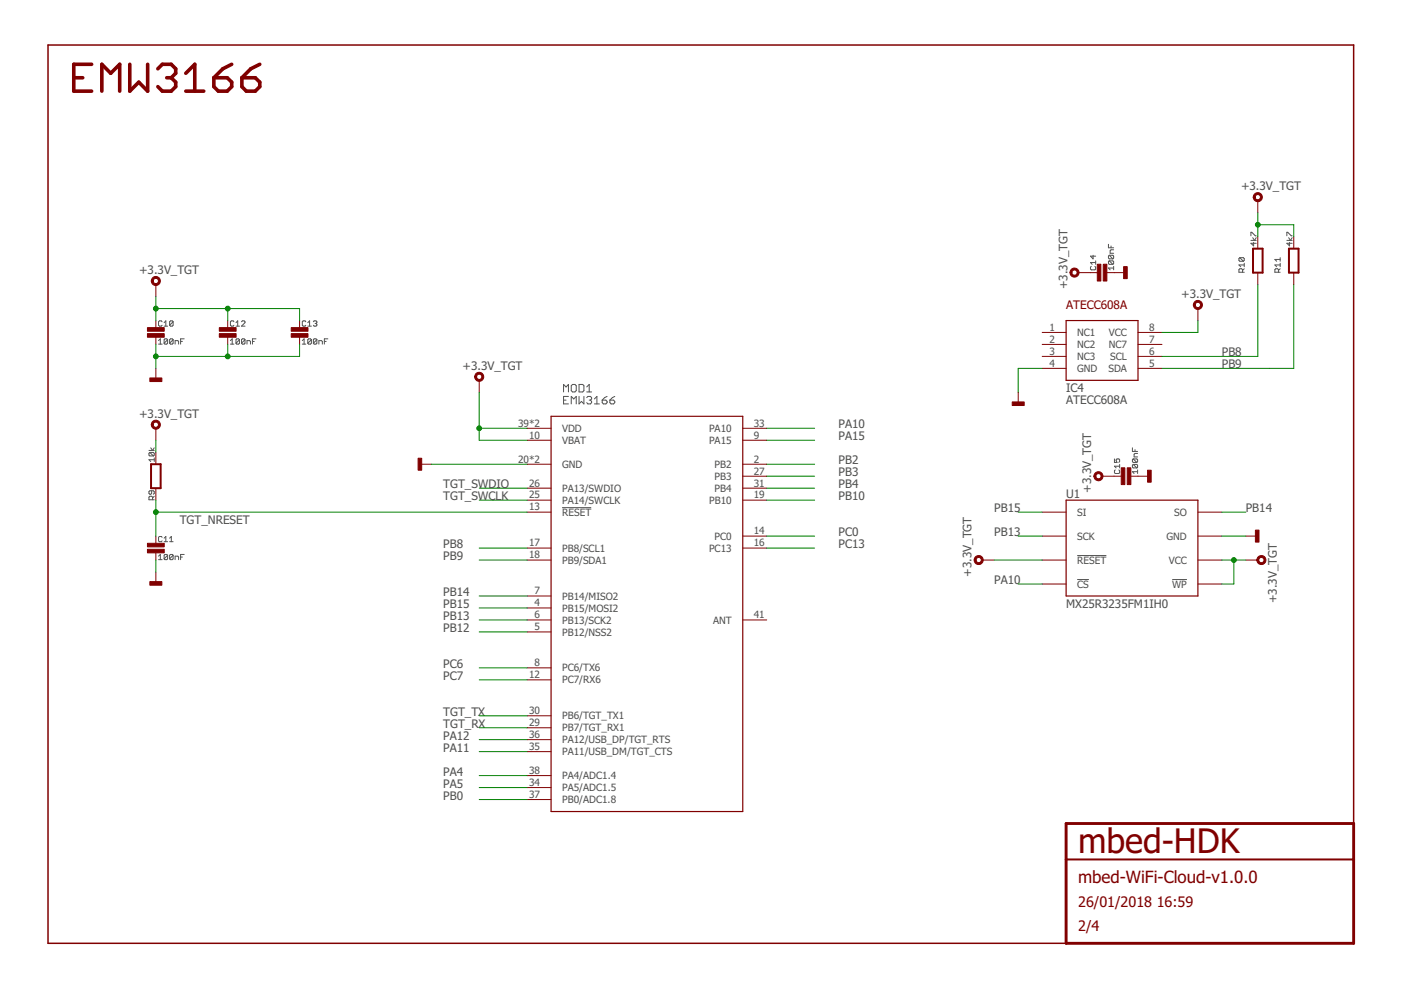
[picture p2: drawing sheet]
<svg xmlns="http://www.w3.org/2000/svg" width="297mm" height="210mm" viewBox="0 0 297 210" stroke-linecap="round" stroke-linejoin="round" font-family="sans-serif">
<g fill="none" stroke="#505050" stroke-width=".21">
<path d="M231.4 56.5l-.2 .2 .2 .5h.7l.2-.2-.2-.5M231.8 54.1v.8l-.6-.6h1.1M232.3 55.3v.7M232.3 55.7h-1.1l.4 .3M235 51.8v.7h1.1M235.2 54.1h.7l.2 .2v.4l-.2 .2M235.2 55.3h.7l.2 .2v.4l-.2 .1M235.2 55.3l-.2 .2v.4l.2 .1h.7M235.2 54.1l-.2 .2v.4l.2 .2h.7M235.2 55.3l.7 .7M235.2 54.1l.7 .8M235.6 52.2v.3"/>
<path d="M236.1 56.8h-1.1l.4 .4M236.1 56.5v.7M236.1 53h-.5l-.2 .1v.6h.7M262.9 54.6l-.2 .2v.4l.2 .2h.7M262.9 54.6h.7l.2 .2v.4l-.2 .2M262.9 54.6l.7 .8M263.4 57.7v-.5l-.2-.2h-.3l-.2 .2v.5h1.1M263.8 57l-.4 .3M263.8 56.2h-1.1l.4 .4M263.8 55.8v.8M265.2 51h1.1M265.2 50v-.7l1.1 .7"/>
<path d="M265.6 50.4l.4 .6 .3-.6M265.8 51.4v.7l-.6-.5h1.1M271.1 57.7v-.5l-.2-.2h-.4l-.2 .2v.5h1.1M271.4 56.2h-1.1l.4 .4M271.4 57l-.3 .3M271.4 54.6v.8M271.4 55.8v.8M271.4 55h-1.1l.4 .4M272.8 51h1.2M272.8 50v-.7l1.2 .7M273.2 50.4l.4 .6 .4-.6M273.4 51.4v.7l-.6-.5h1.2"/>
<path d="M33.6 72.2l.4-.4v1.2M33.6 73h.8M34.4 68.2l-.2-.2h-.4l-.2 .2v.8l.2 .2h.4l.2-.2M34.8 69.2h.7M34.8 68.4l.4-.4v1.2M35.5 72v.8l-.2 .2h-.3l-.2-.2M35.5 72l-.2-.2h-.3l-.2 .2v.8M35.5 72l-.7 .8M36.7 72v.8l-.2 .2h-.3l-.2-.2M36.7 72l-.2-.2h-.3l-.2 .2v.8M36.7 68.2l-.2-.2h-.3l-.2 .2v.8M36.7 68.2v.8l-.2 .2h-.3l-.2-.2"/>
<path d="M36.7 72l-.7 .8M36.7 68.2l-.7 .8M37.1 73v-.8h.6l.2 .2v.6M38.3 72.4h.4M39.1 71.8h-.8v1.2M48.9 73h.7M48.9 72.2l.3-.4v1.2M49.6 68.2l-.2-.2h-.4l-.1 .2v.8l.1 .2h.4l.2-.2M50 69.2h.8M50 68.4l.4-.4v1.2M50.8 72v.8l-.2 .2h-.4l-.2-.2M50.8 72l-.2-.2h-.4l-.2 .2v.8"/>
<path d="M50.8 72l-.8 .8M51.2 68.2l.2-.2h.4l.1 .2v.2l-.7 .8h.7M51.9 72v.8l-.1 .2h-.4l-.2-.2M51.9 72l-.1-.2h-.4l-.2 .2v.8M51.9 72l-.7 .8M52.4 73v-.8h.5l.2 .2v.6M53.5 72.4h.4M54.3 71.8h-.8v1.2M64.1 73h.7M64.1 72.2l.4-.4v1.2M64.8 68.2l-.1-.2h-.4l-.2 .2v.8l.2 .2h.4l.1-.2M65.3 69.2h.7"/>
<path d="M65.3 68.4l.3-.4v1.2M66 72v.8l-.2 .2h-.4l-.1-.2M66 72l-.2-.2h-.4l-.1 .2v.8M66 72l-.7 .8M66.4 68.2l.2-.2h.4l.2 .2-.2 .4M66.8 68.6h.2M67 68.6l.2 .2-.2 .4h-.4l-.2-.2M67.2 72v.8l-.2 .2h-.4l-.2-.2M67.2 72l-.2-.2h-.4l-.2 .2v.8M67.2 72l-.8 .8M67.6 73v-.8h.6l.1 .2v.6M68.8 72.4h.4"/>
<path d="M69.5 71.8h-.7v1.2M31.6 95.5h1.1M31.8 95.9h.7l.2 .2v.4l-.2 .2M31.8 95.9l-.2 .2v.4l.2 .2h.7M31.8 95.9l.7 .8M32 95l.3 .5 .4-.5M32.7 97.5h-1.1l.4 .4M32.7 97.1v.8M119.5 83.1v-1.6l.5 .5 .5-.5v1.6M119.5 84.8h.5M120.5 84.1h-1v1.5h1M121.1 85.6v-1.5l.5 .5 .6-.5v1.5"/>
<path d="M121.4 81.5h.5l.3 .3v1l-.3 .3h-.5l-.3-.3v-1zM122.8 81.5h.7l.3 .3v1l-.3 .3h-.7zM122.8 84.1v1.5l.5-.5 .5 .5v-1.5M124.4 84.3l.3-.2h.5l.2 .2v.3l-.2 .2M124.4 83.1h1M124.4 82l.5-.5v1.6M124.9 84.8h.3M125.2 84.8l.2 .3v.3l-.2 .2h-.5l-.3-.2M126 85.6h1.1M126 84.6l.6-.5v1.5M127.7 84.8h.8l.2 .3v.3l-.2 .2h-.6l-.2-.2zM128.7 84.1l-.5 .2-.5 .5"/>
<path d="M129.3 84.8h.8l.2 .3v.3l-.2 .2h-.5l-.3-.2zM130.3 84.1l-1 .7M236.3 97.3v.7h.5l-.2-.3 .2-.4h.4l.2 .2-.2 .5M236.5 99.6l-.2 .2v.4l.2 .2h.7l.2-.2v-.4l-.2-.2M237.4 98.5v.7M237.4 98.8h-1.1l.3 .4M240.1 95v.7h1.1M240.3 97.3h.7l.2 .2-.2 .5M240.3 98.5h.7l.2 .2v.3l-.2 .2M240.3 98.5l-.2 .2v.3l.2 .2h.7M240.3 97.3l-.2 .2 .2 .5h.7M240.3 98.5l.7 .7"/>
<path d="M240.3 97.3l.7 .7M240.6 95.3v.4M241.2 99.6v.8M241.2 96.1h-.6l-.1 .2v.6h.7M32.2 104.1v.5l-.2 .2-.4-.2v-.4l.2-.1h.7l.2 .1v.4l-.2 .2M32.3 106v-.6l-.1-.2h-.4l-.2 .2v.6h1.1M32.7 105.2l-.4 .4M33.6 117.9l.4-.3v1.1M33.6 118.7h.8M34.4 113.9l-.2-.2h-.4l-.2 .2v.8l.2 .2h.4l.2-.2M34.8 114.1l.4-.4v1.2M34.8 114.9h.7"/>
<path d="M35.5 117.7l-.2-.1h-.3l-.2 .1v.8M35.5 117.7v.8l-.2 .2h-.3l-.2-.2M35.5 117.7l-.7 .8M36 114.9h.7M36 114.1l.3-.4v1.2M36.7 117.7l-.2-.1-.5 .1v.8M36.7 117.7v.8l-.2 .2-.5-.2M36.7 117.7l-.7 .8M37.1 118.7v-.8h.6l.2 .2v.6M38.3 118.1h.4M39.1 117.6h-.8v1.1M119.2 107.6h6.1"/>
<path d="M228.4 117.8h6.2M241.2 100h-1.1l.4 .4M228.4 122.9h2.5M248.5 122.9h3.2"/>
</g>
<g fill="none" stroke="#800000" stroke-width=".76">
<path d="M15.6 16.5h1.9M19.4 13.6h-3.8v5.7h3.8M21.6 19.3v-5.7l1.9 1.9 1.9-1.9v5.7M27.5 13.6v5.7l1.9-1.9 1.9 1.9v-5.7M33.5 14.6l.9-1h1.9l1 1v.9l-1 1M35.3 16.5h1M36.3 16.5l1 .9v1l-1 .9h-1.9l-.9-.9M39.4 19.3h3.8M39.4 15.5l1.9-1.9v5.7M45.3 16.5h2.9l.9 .9v1l-.9 .9h-1.9l-1-.9zM49.1 13.6l-1.9 1-1.9 1.9M51.3 16.5h2.8l1 .9v1l-1 .9h-1.9l-.9-.9z"/>
<path d="M55.1 13.6l-1.9 1-1.9 1.9"/>
</g>
<path d="M287 174.6v-165.1h-276.8v190.5h215.8" fill="none" stroke="#800000" stroke-width=".32"/>
<path d="M226 174.6h61v25.4h-61z" fill="none" stroke="#800000" stroke-width=".61"/>
<path d="M265.7 52.7h2v5.1h-2zM273.3 52.7h2v5.1h-2zM32 98.4h2.1v5.1h-2.1zM226 182.2h61" fill="none" stroke="#800000" stroke-width=".42"/>
<g fill="none" stroke="#800000" stroke-width=".21">
<path d="M228.6 57.8h4M234.7 57.8h4M266.7 42.6v2.5M266.7 50.2v2.5M266.7 57.8v2.5M274.3 50.2v2.5M274.3 57.8v2.5M33 60.3v2.6M33 68v1.5M33 71.5v1.5M33 78.1v2.5M48.3 68v1.5"/>
<path d="M48.3 71.5v1.5M63.5 68v1.5M63.5 71.5v1.5M221 70.5h5M221 78.1h5M221 75.6h5M221 73h5M241.3 70.5h5.1M241.3 78.1h5.1M241.3 75.6h5.1M241.3 73h5.1M254 65.4v2.6"/>
<path d="M33 90.8v2.5M33 95.9v2.5M88.9 98.4h2.5M101.6 80.6v2.6M111.8 98.4h5M111.8 93.3h5M111.8 90.8h5M157.5 98.4h5.1M157.5 93.3h5.1M157.5 90.8h5.1M215.9 83.2v2.5M33 103.5v2.5"/>
<path d="M33 113.7v1.5M33 117.2v1.5M111.8 108.6h5M111.8 116.2h5M111.8 118.7h5M111.8 106h5M111.8 103.5h5M157.5 113.7h5.1M157.5 116.2h5.1M157.5 106h5.1M157.5 103.5h5.1M157.5 101h5.1"/>
<path d="M208.3 118.7h2.5M221 108.6h5M221 113.7h5M221 118.7h5M233.7 101h4M239.8 101h4M254 108.6h5.1M254 113.7h5.1M254 118.7h5.1M264.1 113.7h2.6M264.1 118.7h2.6M33 121.3v2.5"/>
<path d="M111.8 128.9h5M111.8 134h5M111.8 131.4h5M111.8 126.4h5M157.5 131.4h5.1M221 123.8h5M254 123.8h5.1M111.8 141.6h5M111.8 144.1h5M111.8 154.3h5M111.8 151.8h5M111.8 159.4h5"/>
<path d="M111.8 156.8h5M111.8 167h5M111.8 169.5h5M111.8 164.4h5"/>
</g>
<path d="M226 68h15.3v12.6h-15.3zM116.8 88.3h40.7v83.8h-40.7zM226 106h28v20.4h-28z" fill="none" stroke="#800000" stroke-width=".25"/>
<g fill="#800000" stroke="#800000" stroke-width=".21">
<path d="M88.6 97.2h.8v2.5h-.8z"/>
<path d="M31.3 69.5h3.5v.7h-3.5z"/>
<path d="M31.3 70.7h3.5v.8h-3.5z"/>
<path d="M46.5 69.5h3.6v.7h-3.6z"/>
<path d="M46.5 70.7h3.6v.8h-3.6z"/>
<path d="M31.8 80.1h2.5v.8h-2.5z"/>
<path d="M61.7 69.5h3.6v.7h-3.6z"/>
<path d="M61.7 70.7h3.6v.8h-3.6z"/>
<path d="M214.6 85.2h2.5v.8h-2.5z"/>
<path d="M232.6 56h.8v3.6h-.8z"/>
<path d="M233.9 56h.8v3.6h-.8z"/>
<path d="M238.2 56.5h.8v2.6h-.8z"/>
<path d="M266.2 112.4h.7v2.5h-.7z"/>
<path d="M237.7 99.2h.8v3.5h-.8z"/>
<path d="M239 99.2h.8v3.5h-.8z"/>
<path d="M243.3 99.7h.8v2.5h-.8z"/>
<path d="M31.3 115.2h3.5v.8h-3.5z"/>
<path d="M31.3 116.5h3.5v.7h-3.5z"/>
<path d="M31.8 123.3h2.5v.8h-2.5z"/>
</g>
<g fill="#800000" stroke="#800000" stroke-width=".21">
<path d="M100.8 79.3a.96 .96 0 0 1 1.6 0 .96 .96 0 0 1-.5 1.5 .96 .96 0 0 1-1.3-.9h.4a.56 .56 0 0 1 .9-.5 .56 .56 0 0 1 .1 .9 .56 .56 0 0 1-.9-.2l-.1-.2h-.4z" fill-rule="evenodd"/>
<path d="M32.3 59a.97 .97 0 0 1 1.5 .1 .97 .97 0 0 1-.5 1.4 .97 .97 0 0 1-1.2-.9h.4a.56 .56 0 0 1 .7-.6 .56 .56 0 0 1 .2 .9 .56 .56 0 0 1-.9-.1v-.2h-.4z" fill-rule="evenodd"/>
<path d="M253.2 64.1a.97 .97 0 0 1 1.6 0 .97 .97 0 0 1-.5 1.5 .97 .97 0 0 1-1.3-.9h.4a.56 .56 0 0 1 .8-.6 .56 .56 0 0 1 .2 .9 .56 .56 0 0 1-1-.2v-.1h-.4z" fill-rule="evenodd"/>
<path d="M227.1 57.2a.96 .96 0 0 1 1.5 0 .96 .96 0 0 1-.5 1.5 .96 .96 0 0 1-1.2-.9h.4a.56 .56 0 0 1 .8-.5 .56 .56 0 0 1 .1 .9 .56 .56 0 0 1-.9-.2v-.2h-.4z" fill-rule="evenodd"/>
<path d="M266.7 118.2a.97 .97 0 0 1 1.5 0 .97 .97 0 0 1-.5 1.5 .97 .97 0 0 1-1.2-1h.4a.56 .56 0 0 1 .7-.5 .56 .56 0 0 1 .2 .9 .56 .56 0 0 1-.9-.2v-.2h-.4z" fill-rule="evenodd"/>
<path d="M206.7 118.2a.96 .96 0 0 1 1.6 0 .96 .96 0 0 1-.5 1.4 .96 .96 0 0 1-1.3-.9h.4a.56 .56 0 0 1 .9-.4 .56 .56 0 0 1 .1 .9 .56 .56 0 0 1-.9-.3l-.1-.2h-.4z" fill-rule="evenodd"/>
<path d="M232.1 100.4a.97 .97 0 0 1 1.6 0 .97 .97 0 0 1-.5 1.5 .97 .97 0 0 1-1.3-.9h.4a.56 .56 0 0 1 .9-.5 .56 .56 0 0 1 .1 .9 .56 .56 0 0 1-.9-.2l-.1-.2h-.4z" fill-rule="evenodd"/>
<path d="M32.3 89.5a.97 .97 0 0 1 1.5 0 .97 .97 0 0 1-.5 1.5 .97 .97 0 0 1-1.2-1h.4a.56 .56 0 0 1 .7-.5 .56 .56 0 0 1 .2 .9 .56 .56 0 0 1-.9-.2v-.2h-.4z" fill-rule="evenodd"/>
<path d="M265.9 41.2a.97 .97 0 0 1 1.6 .1 .97 .97 0 0 1-.5 1.4 .97 .97 0 0 1-1.3-.9h.4a.56 .56 0 0 1 .8-.6 .56 .56 0 0 1 .2 .9 .56 .56 0 0 1-1-.1v-.2h-.4z" fill-rule="evenodd"/>
</g>
<g fill="none" stroke="#008000" stroke-width=".21">
<path d="M266.7 45.1v5.1M266.7 47.6h7.6v2.6M33 62.9v5.1M33 73v5.1M33 65.4h30.5v2.6M48.3 65.4v2.6M48.3 73v2.6M63.5 73v2.6h-30.5M221 78.1h-5.1v5.1M254 68v2.5h-7.6M266.7 60.3v15.3h-20.3M274.3 60.3v17.8h-27.9"/>
<path d="M33 93.3v2.6M91.4 98.4h20.4M101.6 90.8h10.2M101.6 83.2v10.1h10.2M162.6 98.4h10.1M162.6 90.8h10.1M162.6 93.3h10.1M33 106v7.7M33 118.7v2.6M33 108.6h78.8M101.6 118.7h10.2M101.6 116.2h10.2"/>
<path d="M101.6 106h10.2M101.6 103.5h10.2M162.6 113.7h10.1M162.6 116.2h10.1M162.6 106h10.1M162.6 103.5h10.1M162.6 101h10.1M210.8 118.7h10.2M215.9 113.7h5.1M215.9 108.6h5.1M259.1 113.7h5M259.1 118.7h5"/>
<path d="M259.1 108.6h5M261.6 118.7v5.1h-2.5M101.6 126.4h10.2M101.6 128.9h10.2M101.6 131.4h10.2M101.6 134h10.2M215.9 123.8h5.1M101.6 141.6h10.2M101.6 144.1h10.2M101.6 151.8h10.2M101.6 154.3h10.2M101.6 156.8h10.2"/>
<path d="M101.6 159.4h10.2M101.6 164.4h10.2M101.6 167h10.2M101.6 169.5h10.2"/>
</g>
<g fill="#008000" stroke="#008000" stroke-width=".21">
<circle cx="33" cy="75.6" r=".51"/>
<circle cx="48.3" cy="75.6" r=".51"/>
<circle cx="101.6" cy="90.8" r=".51"/>
<circle cx="33" cy="65.4" r=".51"/>
<circle cx="48.3" cy="65.4" r=".51"/>
<circle cx="261.6" cy="118.7" r=".51"/>
<circle cx="266.7" cy="47.6" r=".51"/>
<circle cx="33" cy="108.6" r=".51"/>
</g>
<text font-size="7.2" fill="#800000" x="228.6" y="181">mbed-HDK</text>
<text font-size="3.6" fill="#800000" x="228.6" y="187.3">mbed-WiFi-Cloud-v1.0.0</text>
<g font-size="3.1" fill="#800000">
<text x="228.6" y="192.4">26/01/2018</text>
<text x="228.6" y="197.5">2/4</text>
<text x="245.2" y="192.4">16:59</text>
</g>
<g font-size="2.5" fill="#505050">
<text x="263.1" y="40.3">+3.3V_TGT</text>
<text x="29.5" y="58.1">+3.3V_TGT</text>
<text x="226.3" y="61.4" transform="rotate(-90 226.3 61.4)">+3.3V_TGT</text>
<text x="250.4" y="63.1">+3.3V_TGT</text>
<text x="259.1" y="75.6">PB8</text>
<text x="98" y="78.4">+3.3V_TGT</text>
<text x="226" y="83.2">IC4</text>
<text x="259.1" y="78.1">PB9</text>
<text x="29.5" y="88.5">+3.3V_TGT</text>
<text x="226" y="85.7">ATECC608A</text>
<text x="177.8" y="93.3">PA15</text>
<text x="177.8" y="90.8">PA10</text>
<text x="177.8" y="101">PB3</text>
<text x="177.8" y="98.4">PB2</text>
<text x="94" y="103.5">TGT_SWDIO</text>
<text x="94" y="106">TGT_SWCLK</text>
<text x="177.8" y="106">PB10</text>
<text x="177.8" y="103.5">PB4</text>
<text x="226" y="105.5">U1</text>
<text x="231.4" y="104.5" transform="rotate(-90 231.4 104.5)">+3.3V_TGT</text>
<text x="38.1" y="111.1">TGT_NRESET</text>
<text x="177.8" y="113.7">PC0</text>
<text x="210.8" y="108.6">PB15</text>
<text x="210.8" y="113.7">PB13</text>
<text x="264.1" y="108.6">PB14</text>
<text x="94" y="116.2">PB8</text>
<text x="94" y="118.7">PB9</text>
<text x="177.8" y="116.2">PC13</text>
<text x="206" y="122.3" transform="rotate(-90 206 122.3)">+3.3V_TGT</text>
<text x="210.8" y="123.8">PA10</text>
<text x="94" y="126.4">PB14</text>
<text x="94" y="128.9">PB15</text>
<text x="94" y="131.4">PB13</text>
<text x="226" y="128.9">MX25R3235FM1IH0</text>
<text x="270.7" y="127.9" transform="rotate(-90 270.7 127.9)">+3.3V_TGT</text>
<text x="94" y="134">PB12</text>
<text x="94" y="141.6">PC6</text>
<text x="94" y="144.1">PC7</text>
<text x="94" y="151.8">TGT_TX</text>
<text x="94" y="154.3">TGT_RX</text>
<text x="94" y="156.8">PA12</text>
<text x="94" y="159.4">PA11</text>
<text x="94" y="164.5">PA4</text>
<text x="94" y="167">PA5</text>
<text x="94" y="169.5">PB0</text>
</g>
<text font-size="2.5" fill="#800000" x="226" y="65.4">ATECC608A</text>
<g font-size="2.1" fill="#505050">
<text x="222.5" y="70.1">1</text>
<text x="228.4" y="71.3">NC1</text>
<text x="235.1" y="71.3">VCC</text>
<text x="243.6" y="70.1">8</text>
<text x="222.5" y="77.8">4</text>
<text x="222.5" y="72.7">2</text>
<text x="222.5" y="75.2">3</text>
<text x="228.4" y="73.8">NC2</text>
<text x="228.4" y="76.3">NC3</text>
<text x="235.1" y="73.8">NC7</text>
<text x="235.4" y="76.3">SCL</text>
<text x="243.6" y="75.2">6</text>
<text x="243.6" y="77.8">5</text>
<text x="243.6" y="72.7">7</text>
<text x="228.4" y="78.9">GND</text>
<text x="235" y="78.9">SDA</text>
<text x="109.8" y="90.5">39*2</text>
<text x="112.2" y="93">10</text>
<text x="119.2" y="94.1">VBAT</text>
<text x="119.2" y="91.6">VDD</text>
<text x="150.3" y="94.1">PA15</text>
<text x="150.3" y="91.6">PA10</text>
<text x="159.8" y="93">9</text>
<text x="159.8" y="90.5">33</text>
<text x="109.8" y="98.1">20*2</text>
<text x="119.2" y="99.2">GND</text>
<text x="151.5" y="99.2">PB2</text>
<text x="151.5" y="101.7">PB3</text>
<text x="159.8" y="98.1">2</text>
<text x="159.8" y="100.6">27</text>
<text x="112.2" y="105.7">25</text>
<text x="112.2" y="103.2">26</text>
<text x="119.2" y="106.8">PA14/SWCLK</text>
<text x="119.2" y="104.3">PA13/SWDIO</text>
<text x="150.4" y="106.8">PB10</text>
<text x="151.5" y="104.3">PB4</text>
<text x="159.8" y="105.7">19</text>
<text x="159.8" y="103.2">31</text>
<text x="112.2" y="108.2">13</text>
<text x="119.2" y="109.3">RESET</text>
<text x="159.8" y="113.3">14</text>
<text x="228.4" y="109.3">SI</text>
<text x="249" y="109.3">SO</text>
<text x="112.2" y="115.8">17</text>
<text x="112.2" y="118.4">18</text>
<text x="119.2" y="117">PB8/SCL1</text>
<text x="119.2" y="119.5">PB9/SDA1</text>
<text x="150.3" y="117">PC13</text>
<text x="151.5" y="114.4">PC0</text>
<text x="159.8" y="115.8">16</text>
<text x="228.4" y="114.4">SCK</text>
<text x="228.4" y="119.5">RESET</text>
<text x="247.3" y="114.4">GND</text>
<text x="247.8" y="119.5">VCC</text>
<text x="228.4" y="124.6">CS</text>
<text x="248.5" y="124.6">WP</text>
<text x="113.3" y="128.5">4</text>
<text x="113.3" y="131.1">6</text>
<text x="113.3" y="126">7</text>
<text x="119.2" y="129.7">PB15/MOSI2</text>
<text x="119.2" y="127.1">PB14/MISO2</text>
<text x="159.8" y="131.1">41</text>
<text x="113.3" y="133.6">5</text>
<text x="119.2" y="134.7">PB12/NSS2</text>
<text x="119.2" y="132.2">PB13/SCK2</text>
<text x="151.2" y="132.2">ANT</text>
<text x="112.2" y="143.8">12</text>
<text x="113.3" y="141.2">8</text>
<text x="119.2" y="142.4">PC6/TX6</text>
<text x="119.2" y="144.9">PC7/RX6</text>
<text x="112.2" y="153.9">29</text>
<text x="112.2" y="151.4">30</text>
<text x="119.2" y="155.1">PB7/TGT_RX1</text>
<text x="119.2" y="152.5">PB6/TGT_TX1</text>
<text x="112.2" y="159">35</text>
<text x="112.2" y="156.5">36</text>
<text x="119.2" y="160.1">PA11/USB_DM/TGT_CTS</text>
<text x="119.2" y="157.6">PA12/USB_DP/TGT_RTS</text>
<text x="112.2" y="166.6">34</text>
<text x="112.2" y="164.1">38</text>
<text x="119.2" y="167.8">PA5/ADC1.5</text>
<text x="119.2" y="165.2">PA4/ADC1.4</text>
<text x="112.2" y="169.2">37</text>
<text x="119.2" y="170.3">PB0/ADC1.8</text>
</g>
</svg>
